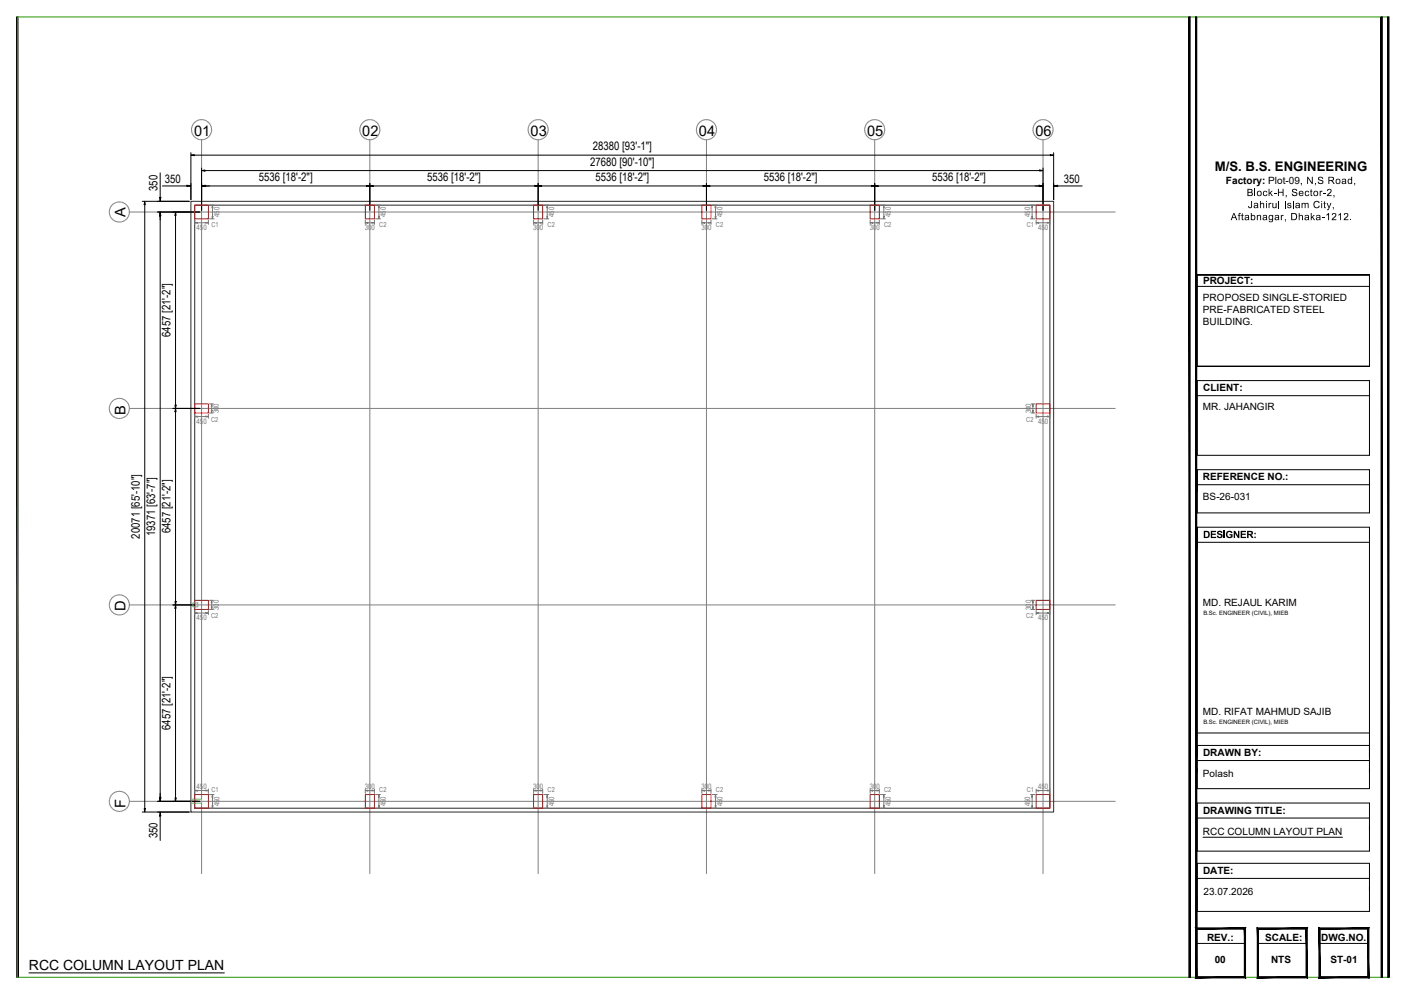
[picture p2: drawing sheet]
<svg xmlns="http://www.w3.org/2000/svg" width="420mm" height="297mm" viewBox="0 0 420 297" stroke-linecap="round" stroke-linejoin="round" font-family="sans-serif">
<!-- layer: gr-line -->
<g fill="none" stroke="#808080" stroke-width=".3">
<path d="M57.3 38.3v.5M57.3 39.3l.1 .4M57.6 37.3l-.2 .5M58.2 36.6l-.3 .3M59.1 36l-.5 .2M60 35.8h-.5M60.5 35.8h.5M61.5 36l.4 .2M62.3 36.5l.3 .4M62.9 37.3l.2 .5M63.2 39.2l-.1 .5M63.2 38.3l.1 .5"/>
<path d="M107.6 38.3v.5M107.6 39.3l.2 .4M108 37.3l-.2 .5M108.6 36.6l-.4 .3M109.4 36l-.5 .2M110.3 35.8h-.4M110.8 35.8h.5M111.8 36l.4 .2M112.6 36.5l.4 .4M113.2 37.3l.2 .5M113.6 39.2l-.1 .5M113.6 38.3v.5"/>
<path d="M158 38.3l-.1 .5M158 39.3l.1 .4M158.3 37.3l-.2 .5M158.9 36.6l-.3 .3M159.7 36l-.4 .2M160.7 35.8h-.5M161.2 35.8h.5M162.1 36l.5 .2M163 36.5l.3 .4M163.6 37.3l.2 .5M163.9 39.2l-.1 .5M163.9 38.3v.5"/>
<path d="M208.3 39.3l.1 .4M208.3 38.3v.5M208.6 37.3l-.2 .5M209.2 36.6l-.3 .3M210 36l-.4 .2M211 35.8h-.5M211.5 35.8h.5M212.4 36l.5 .2M213.3 36.5l.3 .4M213.9 37.3l.2 .5M214.2 39.2l-.1 .5M214.2 38.3l.1 .5"/>
<path d="M258.6 38.3v.5M258.6 39.3l.1 .4M258.9 37.3l-.2 .5M259.5 36.6l-.3 .3M260.4 36l-.5 .2M261.3 35.8h-.5M261.8 35.8h.5M262.8 36l.4 .2M263.6 36.5l.3 .4M264.2 37.3l.2 .5M264.5 39.2l-.1 .5M264.5 38.3l.1 .5"/>
<path d="M308.9 38.3v.5M308.9 39.3l.2 .4M309.3 37.3l-.2 .5M309.9 36.6l-.4 .3M310.7 36l-.4 .2M311.7 35.8h-.5M312.2 35.8h.5M313.1 36l.5 .2M313.9 36.5l.4 .4M314.6 37.3l.1 .5M314.9 39.2l-.1 .5M314.9 38.3v.5"/>
<path d="M57.6 40.2l.3 .4M58.3 41l.3 .3M59.1 41.5l.4 .2M60 41.7h.5M60.3 41.8v219.3M61.5 41.5l-.5 .2M62.3 41l-.4 .3M62.9 40.2l-.2 .4M108 40.2l.2 .4M108.6 41l.4 .3M109.4 41.5l.5 .2M110.4 41.7h.5"/>
<path d="M110.6 41.8v219.3M111.8 41.5l-.4 .2M112.6 41l-.3 .3M113.2 40.2l-.2 .4M158.3 40.2l.3 .4M158.9 41l.4 .3M159.7 41.5l.5 .2M160.7 41.7h.5M160.9 41.8v219.3M162.2 41.5l-.5 .2M163 41l-.4 .3M163.6 40.2l-.3 .4"/>
<path d="M208.6 40.2l.3 .4M209.2 41l.4 .3M210.1 41.5l.4 .2M211 41.7h.5M211.3 41.8v219.3M212.5 41.5l-.5 .2M213.3 41l-.4 .3M213.9 40.2l-.3 .4M259 40.2l.2 .4M259.6 41l.3 .3M260.4 41.5l.5 .2M261.3 41.7h.6"/>
<path d="M261.6 41.8v219.3M262.8 41.5l-.5 .2M263.6 41l-.4 .3M264.2 40.2l-.2 .4M309.3 40.2l.2 .4M309.9 41l.4 .3M310.7 41.5l.5 .2M311.7 41.7h.5M311.9 41.8v219.3M313.1 41.5l-.4 .2M314 41l-.4 .3M314.6 40.2l-.3 .4"/>
<path d="M32.7 62.9v.5M32.7 63.8l.2 .5M33 61.9l-.1 .5M33 64.8l.3 .4M33.7 61.1l-.4 .4M33.7 65.6l.4 .3M34.5 60.6l-.5 .2M34.5 66.1l.5 .2M35.4 60.4h-.5M35.5 66.3h.4M35.9 60.4h.5M36.9 60.6l.4 .2"/>
<path d="M36.9 66.1l-.5 .2M37.7 61.1l.4 .4M37.7 65.5l-.4 .4M38.3 64.8l-.2 .4M38.3 61.9l.2 .5M38.7 63.8l-.2 .5M38.7 62.9v.5h294.8M33.7 119.9l-.4 .3M34.5 119.3l-.5 .2M35.4 119.1l-.5 .1M35.9 119.1h.5M36.9 119.3l.4 .2"/>
<path d="M37.7 119.9l.4 .3M32.7 121.6v.5M32.7 122.6l.2 .4M33 123.5l.3 .4M33 120.6l-.1 .5M33.7 124.3l.4 .3M34.5 124.8l.5 .2M35.9 125l-.4 .1M36.9 124.8l-.5 .2M37.7 124.3l-.4 .3M38.3 120.6l.2 .5M38.3 123.5l-.2 .4"/>
<path d="M38.7 122.5l-.2 .5M38.7 121.6v.5h294.8M33 179.3l-.1 .5M33.7 178.5l-.4 .4M34.5 178l-.5 .3M35.4 177.8h-.5M35.9 177.8h.5M36.9 178l.4 .3M37.7 178.5l.4 .4M38.3 179.3l.2 .5M32.7 180.3v.5M32.7 181.3l.2 .4"/>
<path d="M33 182.2l.3 .4M33.7 183l.4 .3M34.5 183.5l.5 .2M35.5 183.8h.4M36.9 183.5l-.5 .2M37.7 183l-.4 .3M38.3 182.2l-.2 .4M38.7 181.2l-.2 .5M38.7 180.3v.5h294.8M32.7 239v.5M32.7 240l.2 .5M33 238l-.1 .5"/>
<path d="M33.7 237.3l-.4 .3M34.5 236.7l-.5 .3M35.4 236.5l-.5 .1M35.9 236.5l.5 .1M36.9 236.7l.4 .2M37.7 237.3l.4 .3M38.3 238l.2 .5M38.7 240l-.2 .4M38.7 239v.5h294.8M33 240.9l.3 .4M33.7 241.7l.4 .3M34.5 242.2l.5 .2"/>
<path d="M35.5 242.5h.4M36.9 242.2l-.5 .2M37.7 241.7l-.4 .3M38.3 240.9l-.2 .4"/>
</g>
<!-- layer: Wall -->
<path d="M57.1 60.2h258v182.5h-258zM58.2 61.3h255.8v180.2h-255.8z" fill="none" stroke="#292929" stroke-width=".3"/>
<!-- layer: DIM -->
<g fill="none" stroke="#000" stroke-width=".3">
<path d="M47.9 51.7v7.3M48.6 55.6h7.3M57.1 45.6v14.1M58.1 46.4h256M60.3 50.2v12.7M61.3 55.6h48.3M61.3 51h249.6M110.6 54.8v8.1M111.6 55.6h48.3M160.9 54.8v8.1M161.9 55.6h48.3M211.3 54.8v8.1"/>
<path d="M212.3 55.6h48.3M261.6 54.8v8.1M262.6 55.6h48.3M311.9 50.2v12.7M315.1 45.6v14.1M316.3 55.6h7.3M42.5 60.2h14.1M43.3 61.2v180.4M47.1 63.4h12.7M47.9 64.4v174.1M52.5 64.4v56.7M51.7 122.1h8.1"/>
<path d="M52.5 123v56.8M51.7 180.8h6.5M52.5 181.8v56.7M47.1 239.5h12.7M42.5 242.7h14.1M47.9 243.8v7.4"/>
</g>
<!-- layer: 0 -->
<g fill="none" stroke="#000" stroke-width=".3">
<path d="M47.7 59h.4l-.2 1.2zM55.9 55.4l1.2 .2-1.2 .2zM57.1 46.4l1-.2v.3zM60.3 55.6l1-.2v.3zM60.3 51l1-.2v.3zM60.3 55.6l1.2-.2v.4zM109.6 55.4l1 .2-1 .1zM110.6 55.6l1-.2v.3zM159.9 55.4l1 .2-1 .1zM160.9 55.6l1-.2v.3zM210.2 55.4l1.1 .2-1.1 .1zM211.3 55.6l1-.2v.3z"/>
<path d="M260.6 55.4l1 .2-1 .1zM261.6 55.6l1-.2v.3zM310.7 55.4l1.2 .2-1.2 .2zM310.9 55.4l1 .2-1 .1zM310.9 50.8l1 .2-1 .1zM314.1 46.2l1 .2-1 .1zM315.1 55.6l1.2-.2v.4zM43.3 60.2l.2 1h-.4zM47.9 63.4l.1 1h-.3zM47.9 63.4l.2 1.1h-.4zM52.5 63.4l.2 1h-.4zM52.3 121.1h.4l-.2 1z"/>
<path d="M52.5 122.1l.2 .9h-.4zM52.3 179.8h.4l-.2 1zM52.5 180.8l.2 1h-.4zM47.7 238.3h.4l-.2 1.2zM47.7 238.5h.3l-.1 1zM52.3 238.5h.4l-.2 1zM43.1 241.6h.4l-.2 1.1zM47.9 242.7l.2 1.1h-.4z"/>
</g>
<!-- layer: COLUMN RCC -->
<g fill="none" stroke="#f00" stroke-width=".3">
<path d="M58.2 61.3h4.1v4.1h-4.1zM109.2 61.3h2.8v4.1h-2.8zM159.6 61.3h2.7v4.1h-2.7zM209.9 61.3h2.7v4.1h-2.7zM260.2 61.3h2.8v4.1h-2.8zM309.9 61.3h4.1v4.1h-4.1zM58.2 120.7h4.1v2.7h-4.1zM309.9 120.7h4.1v2.7h-4.1zM58.2 179.4h4.1v2.7h-4.1zM309.9 179.4h4.1v2.7h-4.1zM58.2 237.4h4.1v4.1h-4.1zM109.2 237.4h2.8v4.1h-2.8z"/>
<path d="M159.6 237.4h2.7v4.1h-2.7zM209.9 237.4h2.7v4.1h-2.7zM260.2 237.4h2.8v4.1h-2.8zM309.9 237.4h4.1v4.1h-4.1z"/>
</g>
<!-- layer: gr-line -->
<g fill="#808080" stroke="#808080" stroke-width=".3">
<circle cx="63.2" cy="38" r=".06"/>
<circle cx="62.8" cy="37.1" r=".06"/>
<circle cx="62.1" cy="36.4" r=".06"/>
<circle cx="61.2" cy="35.9" r=".06"/>
<circle cx="60.3" cy="35.8" r=".06"/>
<circle cx="59.3" cy="35.9" r=".06"/>
<circle cx="58.4" cy="36.4" r=".06"/>
<circle cx="57.8" cy="37.1" r=".06"/>
<circle cx="57.4" cy="38" r=".06"/>
<circle cx="57.3" cy="39" r=".06"/>
<circle cx="57.5" cy="40" r=".06"/>
<circle cx="58.1" cy="40.8" r=".06"/>
<circle cx="58.9" cy="41.4" r=".06"/>
<circle cx="59.8" cy="41.7" r=".06"/>
<circle cx="60.8" cy="41.7" r=".06"/>
<circle cx="61.7" cy="41.4" r=".06"/>
<circle cx="62.5" cy="40.8" r=".06"/>
<circle cx="63" cy="39.9" r=".06"/>
<circle cx="63.3" cy="39" r=".06"/>
<circle cx="113.5" cy="38" r=".06"/>
<circle cx="113.1" cy="37.1" r=".06"/>
<circle cx="112.4" cy="36.4" r=".06"/>
<circle cx="111.6" cy="35.9" r=".06"/>
<circle cx="110.6" cy="35.8" r=".06"/>
<circle cx="109.6" cy="35.9" r=".06"/>
<circle cx="108.8" cy="36.4" r=".06"/>
<circle cx="108.1" cy="37.1" r=".06"/>
<circle cx="107.7" cy="38" r=".06"/>
<circle cx="107.6" cy="39" r=".06"/>
<circle cx="107.9" cy="40" r=".06"/>
<circle cx="108.4" cy="40.8" r=".06"/>
<circle cx="109.2" cy="41.4" r=".06"/>
<circle cx="110.1" cy="41.7" r=".06"/>
<circle cx="111.1" cy="41.7" r=".06"/>
<circle cx="112" cy="41.4" r=".06"/>
<circle cx="112.8" cy="40.8" r=".06"/>
<circle cx="113.3" cy="39.9" r=".06"/>
<circle cx="113.6" cy="39" r=".06"/>
<circle cx="163.8" cy="38" r=".06"/>
<circle cx="163.4" cy="37.1" r=".06"/>
<circle cx="162.8" cy="36.4" r=".06"/>
<circle cx="161.9" cy="35.9" r=".06"/>
<circle cx="160.9" cy="35.8" r=".06"/>
<circle cx="160" cy="35.9" r=".06"/>
<circle cx="159.1" cy="36.4" r=".06"/>
<circle cx="158.4" cy="37.1" r=".06"/>
<circle cx="158" cy="38" r=".06"/>
<circle cx="157.9" cy="39" r=".06"/>
<circle cx="158.2" cy="40" r=".06"/>
<circle cx="158.7" cy="40.8" r=".06"/>
<circle cx="159.5" cy="41.4" r=".06"/>
<circle cx="160.4" cy="41.7" r=".06"/>
<circle cx="161.4" cy="41.7" r=".06"/>
<circle cx="162.4" cy="41.4" r=".06"/>
<circle cx="163.2" cy="40.8" r=".06"/>
<circle cx="163.7" cy="39.9" r=".06"/>
<circle cx="163.9" cy="39" r=".06"/>
<circle cx="214.2" cy="38" r=".06"/>
<circle cx="213.8" cy="37.1" r=".06"/>
<circle cx="213.1" cy="36.4" r=".06"/>
<circle cx="212.2" cy="35.9" r=".06"/>
<circle cx="211.2" cy="35.8" r=".06"/>
<circle cx="210.3" cy="35.9" r=".06"/>
<circle cx="209.4" cy="36.4" r=".06"/>
<circle cx="208.7" cy="37.1" r=".06"/>
<circle cx="208.3" cy="38" r=".06"/>
<circle cx="208.3" cy="39" r=".06"/>
<circle cx="208.5" cy="40" r=".06"/>
<circle cx="209.1" cy="40.8" r=".06"/>
<circle cx="209.8" cy="41.4" r=".06"/>
<circle cx="210.8" cy="41.7" r=".06"/>
<circle cx="211.8" cy="41.7" r=".06"/>
<circle cx="212.7" cy="41.4" r=".06"/>
<circle cx="213.5" cy="40.8" r=".06"/>
<circle cx="214" cy="39.9" r=".06"/>
<circle cx="214.2" cy="39" r=".06"/>
<circle cx="264.5" cy="38" r=".06"/>
<circle cx="264.1" cy="37.1" r=".06"/>
<circle cx="263.4" cy="36.4" r=".06"/>
<circle cx="262.5" cy="35.9" r=".06"/>
<circle cx="261.6" cy="35.8" r=".06"/>
<circle cx="260.6" cy="35.9" r=".06"/>
<circle cx="259.7" cy="36.4" r=".06"/>
<circle cx="259.1" cy="37.1" r=".06"/>
<circle cx="258.7" cy="38" r=".06"/>
<circle cx="258.6" cy="39" r=".06"/>
<circle cx="258.8" cy="40" r=".06"/>
<circle cx="259.4" cy="40.8" r=".06"/>
<circle cx="260.2" cy="41.4" r=".06"/>
<circle cx="261.1" cy="41.7" r=".06"/>
<circle cx="262.1" cy="41.7" r=".06"/>
<circle cx="263" cy="41.4" r=".06"/>
<circle cx="263.8" cy="40.8" r=".06"/>
<circle cx="264.3" cy="39.9" r=".06"/>
<circle cx="264.6" cy="39" r=".06"/>
<circle cx="314.8" cy="38" r=".06"/>
<circle cx="314.4" cy="37.1" r=".06"/>
<circle cx="313.8" cy="36.4" r=".06"/>
<circle cx="312.9" cy="35.9" r=".06"/>
<circle cx="311.9" cy="35.8" r=".06"/>
<circle cx="310.9" cy="35.9" r=".06"/>
<circle cx="310.1" cy="36.4" r=".06"/>
<circle cx="309.4" cy="37.1" r=".06"/>
<circle cx="309" cy="38" r=".06"/>
<circle cx="308.9" cy="39" r=".06"/>
<circle cx="309.2" cy="40" r=".06"/>
<circle cx="309.7" cy="40.8" r=".06"/>
<circle cx="310.5" cy="41.4" r=".06"/>
<circle cx="311.4" cy="41.7" r=".06"/>
<circle cx="312.4" cy="41.7" r=".06"/>
<circle cx="313.3" cy="41.4" r=".06"/>
<circle cx="314.1" cy="40.8" r=".06"/>
<circle cx="314.7" cy="39.9" r=".06"/>
<circle cx="314.9" cy="39" r=".06"/>
<circle cx="38.6" cy="62.6" r=".06"/>
<circle cx="38.2" cy="61.7" r=".06"/>
<circle cx="37.5" cy="61" r=".06"/>
<circle cx="36.7" cy="60.5" r=".06"/>
<circle cx="35.7" cy="60.4" r=".06"/>
<circle cx="34.7" cy="60.5" r=".06"/>
<circle cx="33.8" cy="61" r=".06"/>
<circle cx="33.2" cy="61.7" r=".06"/>
<circle cx="32.8" cy="62.6" r=".06"/>
<circle cx="32.7" cy="63.6" r=".06"/>
<circle cx="33" cy="64.6" r=".06"/>
<circle cx="33.5" cy="65.4" r=".06"/>
<circle cx="34.3" cy="66" r=".06"/>
<circle cx="35.2" cy="66.3" r=".06"/>
<circle cx="36.2" cy="66.3" r=".06"/>
<circle cx="37.1" cy="66" r=".06"/>
<circle cx="37.9" cy="65.4" r=".06"/>
<circle cx="38.4" cy="64.5" r=".06"/>
<circle cx="38.7" cy="63.6" r=".06"/>
<circle cx="38.6" cy="121.3" r=".06"/>
<circle cx="38.2" cy="120.4" r=".06"/>
<circle cx="37.5" cy="119.7" r=".06"/>
<circle cx="36.7" cy="119.2" r=".06"/>
<circle cx="35.7" cy="119.1" r=".06"/>
<circle cx="34.7" cy="119.2" r=".06"/>
<circle cx="33.8" cy="119.7" r=".06"/>
<circle cx="33.2" cy="120.4" r=".06"/>
<circle cx="32.8" cy="121.3" r=".06"/>
<circle cx="32.7" cy="122.3" r=".06"/>
<circle cx="33" cy="123.3" r=".06"/>
<circle cx="33.5" cy="124.1" r=".06"/>
<circle cx="34.3" cy="124.7" r=".06"/>
<circle cx="35.2" cy="125" r=".06"/>
<circle cx="36.2" cy="125" r=".06"/>
<circle cx="37.1" cy="124.7" r=".06"/>
<circle cx="37.9" cy="124.1" r=".06"/>
<circle cx="38.4" cy="123.2" r=".06"/>
<circle cx="38.7" cy="122.3" r=".06"/>
<circle cx="38.6" cy="180" r=".06"/>
<circle cx="38.2" cy="179.1" r=".06"/>
<circle cx="37.5" cy="178.4" r=".06"/>
<circle cx="36.7" cy="177.9" r=".06"/>
<circle cx="35.7" cy="177.8" r=".06"/>
<circle cx="34.7" cy="177.9" r=".06"/>
<circle cx="33.8" cy="178.4" r=".06"/>
<circle cx="33.2" cy="179.1" r=".06"/>
<circle cx="32.8" cy="180" r=".06"/>
<circle cx="32.7" cy="181" r=".06"/>
<circle cx="33" cy="182" r=".06"/>
<circle cx="33.5" cy="182.8" r=".06"/>
<circle cx="34.3" cy="183.4" r=".06"/>
<circle cx="35.2" cy="183.7" r=".06"/>
<circle cx="36.2" cy="183.7" r=".06"/>
<circle cx="37.1" cy="183.4" r=".06"/>
<circle cx="37.9" cy="182.8" r=".06"/>
<circle cx="38.4" cy="182" r=".06"/>
<circle cx="38.7" cy="181" r=".06"/>
<circle cx="38.6" cy="238.7" r=".06"/>
<circle cx="38.2" cy="237.8" r=".06"/>
<circle cx="37.5" cy="237.1" r=".06"/>
<circle cx="36.7" cy="236.6" r=".06"/>
<circle cx="35.7" cy="236.5" r=".06"/>
<circle cx="34.7" cy="236.6" r=".06"/>
<circle cx="33.8" cy="237.1" r=".06"/>
<circle cx="33.2" cy="237.8" r=".06"/>
<circle cx="32.8" cy="238.7" r=".06"/>
<circle cx="32.7" cy="239.7" r=".06"/>
<circle cx="33" cy="240.7" r=".06"/>
<circle cx="33.5" cy="241.5" r=".06"/>
<circle cx="34.3" cy="242.1" r=".06"/>
<circle cx="35.2" cy="242.4" r=".06"/>
<circle cx="36.2" cy="242.4" r=".06"/>
<circle cx="37.1" cy="242.1" r=".06"/>
<circle cx="37.9" cy="241.5" r=".06"/>
<circle cx="38.4" cy="240.6" r=".06"/>
<circle cx="38.7" cy="239.7" r=".06"/>
</g>
<!-- layer: RCC Column Legend -->
<g fill="none" stroke="#767676" stroke-width=".3">
<path d="M58.2 65.7v1.3M59 66.6h2.6M62.3 65.7v1.3M62.6 61.3h1.4M62.6 65.4h1.4M63.5 62.1v2.5M109.2 65.7v1.3M110 66.6h1.2M112 65.7v1.3M112.3 61.3h1.5M112.3 65.4h1.5M113.3 62.1v2.5"/>
<path d="M159.6 65.7v1.3M160.3 66.6h1.2M162.3 65.7v1.3M162.6 61.3h1.5M162.6 65.4h1.5M163.6 62.1v2.5M209.9 65.7v1.3M210.7 66.6h1.2M212.6 65.7v1.3M212.9 61.3h1.5M212.9 65.4h1.5M214 62.1v2.5"/>
<path d="M260.2 65.7v1.3M261 66.6h1.2M263 65.7v1.3M263.3 61.3h1.5M263.3 65.4h1.5M264.3 62.1v2.5M308.2 61.3h1.3M308.2 65.4h1.3M308.7 62.1v2.5M309.9 65.7v1.3M310.6 66.6h2.6M314 65.7v1.3"/>
<path d="M58.2 123.7v1.3M59 124.5h2.6M62.3 123.7v1.3M62.6 123.4h1.2M62.6 120.7h1.2M63.3 121.5v1.1M308.4 123.4h1.1M308.4 120.7h1.1M308.9 121.5v1.1M309.9 123.7v1.3M310.6 124.5h2.6M314 123.7v1.3"/>
<path d="M62.6 179.4h1.2M308.4 179.4h1.1M58.2 182.4v1.3M59 183.2h2.6M62.3 182.4v1.3M62.6 182.1h1.2M63.3 180.2v1.2M308.4 182.1h1.1M308.9 180.2v1.2M309.9 182.4v1.3M310.6 183.2h2.6M314 182.4v1.3"/>
<path d="M58.2 235.8v1.3M59 236.2h2.6M62.3 235.8v1.3M62.6 237.4h1.4M63.5 238.2v2.6M109.2 235.8v1.3M110 236.2h1.2M112 235.8v1.3M112.3 237.4h1.5M113.3 238.2v2.6M159.6 235.8v1.3M160.3 236.2h1.2"/>
<path d="M162.3 235.8v1.3M162.6 237.4h1.5M163.6 238.2v2.6M209.9 235.8v1.3M210.7 236.2h1.2M212.6 235.8v1.3M212.9 237.4h1.5M214 238.2v2.6M260.2 235.8v1.3M261 236.2h1.2M263 235.8v1.3M263.3 237.4h1.5"/>
<path d="M264.3 238.2v2.6M308.2 237.4h1.3M308.7 238.2v2.6M309.9 235.8v1.3M310.6 236.2h2.6M314 235.8v1.3M62.6 241.5h1.4M112.3 241.5h1.5M162.6 241.5h1.5M212.9 241.5h1.5M263.3 241.5h1.5M308.2 241.5h1.3"/>
</g>
<!-- layer: 0 -->
<g fill="none" stroke="#767676" stroke-width=".3">
<path d="M58.2 66.6l.8-.2v.3zM61.6 66.4l.7 .2-.7 .1zM63.4 64.6h.3l-.2 .8zM63.5 61.3l.2 .8h-.3zM109.2 66.6l.8-.2v.3zM111.2 66.4l.8 .2-.8 .1zM113.2 64.6h.2l-.1 .8zM113.3 61.3l.1 .8h-.2zM159.6 66.6l.7-.2v.3zM161.5 66.4l.8 .2-.8 .1zM163.5 64.6h.3l-.2 .8zM163.6 61.3l.2 .8h-.3z"/>
<path d="M209.9 66.6l.8-.2v.3zM211.9 66.4l.7 .2-.7 .1zM213.8 64.6h.3l-.1 .8zM214 61.3l.1 .8h-.3zM260.2 66.6l.8-.2v.3zM262.2 66.4l.8 .2-.8 .1zM264.2 64.6h.2l-.1 .8zM264.3 61.3l.1 .8h-.2zM308.5 64.6h.3l-.1 .8zM308.7 61.3l.1 .8h-.3zM309.9 66.6l.7-.2v.3zM313.2 66.4l.8 .2-.8 .1z"/>
<path d="M58.2 124.5l.8-.1v.2zM61.6 124.4l.7 .1-.7 .1zM63.2 122.6h.2l-.1 .8zM63.3 120.7l.1 .8h-.2zM308.8 122.6h.2l-.1 .8zM308.9 120.7l.1 .8h-.2zM309.9 124.5l.7-.1v.2zM313.2 124.4l.8 .1-.8 .1zM63.3 179.4l.1 .8h-.2zM308.9 179.4l.1 .8h-.2zM58.2 183.2l.8-.1v.2zM61.6 183.1l.7 .1-.7 .1z"/>
<path d="M63.2 181.4h.2l-.1 .7zM308.8 181.4h.2l-.1 .7zM309.9 183.2l.7-.1v.2zM313.2 183.1l.8 .1-.8 .1zM58.2 236.2l.8-.1v.3zM61.6 236.1l.7 .1-.7 .2zM63.5 237.4l.2 .8h-.3zM109.2 236.2l.8-.1v.3zM111.2 236.1l.8 .1-.8 .2zM113.3 237.4l.1 .8h-.2zM159.6 236.2l.7-.1v.3zM161.5 236.1l.8 .1-.8 .2z"/>
<path d="M163.6 237.4l.2 .8h-.3zM209.9 236.2l.8-.1v.3zM211.9 236.1l.7 .1-.7 .2zM214 237.4l.1 .8h-.3zM260.2 236.2l.8-.1v.3zM262.2 236.1l.8 .1-.8 .2zM264.3 237.4l.1 .8h-.2zM308.7 237.4l.1 .8h-.3zM309.9 236.2l.7-.1v.3zM313.2 236.1l.8 .1-.8 .2zM63.4 240.8h.3l-.2 .7zM113.2 240.8h.2l-.1 .7z"/>
<path d="M163.5 240.8h.3l-.2 .7zM213.8 240.8h.3l-.1 .7zM264.2 240.8h.2l-.1 .7zM308.5 240.8h.3l-.1 .7z"/>
</g>
<!-- layer: Purlin Cleat -->
<path d="M57.7 180.2h1.4v1.2h-1.4zM57.2 238.8h3v1.2h-3z" fill="none" stroke="#0cc" stroke-width=".3"/>
<!-- layer: Template -->
<g fill="#000" stroke="#000" stroke-width=".3">
<path d="M5 5.1v286.9h.4zM5 5.1h.4v286.9z"/>
<path d="M355.5 5.1v286.9h.4zM355.5 5.1h.4v286.9z"/>
<path d="M357.5 5.1v286.9h.4zM357.5 5.1h.4v286.9z"/>
<path d="M357.9 291.9l-.4 .3 14.6-.3zM357.5 292.2l14.6-.3 .4 .3zM372.1 277.7v14.2l.4 .3zM372.1 277.7l.4-.4v14.9zM357.9 277.7h14.2l.4-.4zM357.5 277.3h15l-14.6 .4zM357.5 277.3l.4 14.6v-14.2zM357.5 277.3l.4 14.6-.4 .3z"/>
<path d="M376.3 291.9l-.3 .3 14.6-.3zM376 292.2l14.6-.3 .3 .3zM390.6 277.7v14.2l.3 .3zM390.6 277.7l.3-.4v14.9zM376.3 277.7h14.3l.3-.4zM376 277.3h14.9l-14.6 .4zM376 277.3l.3 14.6v-14.2zM376 277.3l.3 14.6-.3 .3z"/>
<path d="M394.8 291.9l-.4 .3 14.6-.3zM394.4 292.2l14.6-.3 .4 .3zM409 277.7v14.2l.4 .3zM409 277.7l.4-.4v14.9zM394.8 277.7h14.2l.4-.4zM394.4 277.3h15l-14.6 .4zM394.4 277.3l.4 14.6v-14.2zM394.4 277.3l.4 14.6-.4 .3z"/>
<path d="M413 5.1v286.9h.4zM413 5.1h.4v286.9z"/>
<path d="M415 5.1v286.9h.4zM415 5.1h.4v286.9z"/>
</g>
<g fill="none" stroke="#000" stroke-width=".3">
<path d="M358.1 82.2h51.4h-51.4v27.3M358.1 85.6h51.4M409.5 82.2v27.3M358.1 113.7h51.4v22.4h-51.4zM358.1 118.2h51.4M409.5 109.5h-51.4h51.4M358.1 157.6v78.1h51.4v-12.9h-51.4M358.1 140.4v12.9h51.4v-12.9h-51.4v6.6M358.1 144.9h51.4M358.1 164.2v-6.6h51.4v68.6M358.1 162.1h51.4M358.1 219h51.4"/>
<path d="M358.1 240h51.4v14.3h-51.4zM358.1 227.3h51.4M409.5 229.7v1.2M358.1 258h51.4v14.4h-51.4zM358.1 244.5h51.4M359.7 250.2h41.8M358.1 262.5h51.4M8.7 290.7h58.4M357.7 281.9h14.6M376.2 281.9h14.5M394.6 281.9h14.6"/>
</g>
<path d="M5.2 5.1h410v286.9h-410z" fill="none" stroke="#259500" stroke-width=".3"/>
<g fill="#000">
<path d="M375.1 159.2h.4v.4h-.4zM375.1 160.4h.4v.4h-.4z"/>
<path d="M372.9 158.6l1.3 .1 .4 .2 .1 .6-.6 .3 .8 1h-.5l-.9-.9h-.1v.9h-.5zM373.4 159v.5l.8-.1-.1-.4z"/>
</g>
<!-- layer: 0 -->
<path d="M397 56.6l.7-.2 .4 .3v.7l-.9 .9h1v.3h-1.4l1.1-1.5-.3-.5-.3 .1-.2 .4h-.2zM398.8 58.3h.3l-.3 .7zM405 54.7h.3l-.3 .7zM396.7 60.6h.3l.4 1.3 .5-1.3h.2l-.6 1.8-.4 .4-.3-.3h.4l.1-.3zM398.6 61.9h.3l-.3 .7zM402 63.8l.7-.1 .5 .3v.5l-1 1h1v.3h-1.4l1.1-1.5-.3-.4-.8 .4zM403.8 65.5h.3v.3h-.3z" fill="#000"/>
<g font-size="4.4">
<text x="58" y="40.6">01</text>
<text x="108.4" y="40.6">02</text>
<text x="158.7" y="40.6">03</text>
<text x="209" y="40.6">04</text>
<text x="259.3" y="40.6">05</text>
<text x="309.7" y="40.6">06</text>
<text x="37.5" y="64.9" transform="rotate(-90 37.5 64.9)">A</text>
<text x="37.5" y="123.9" transform="rotate(-90 37.5 123.9)">B</text>
<text x="37.5" y="182.7" transform="rotate(-90 37.5 182.7)">D</text>
<text x="37.5" y="241.4" transform="rotate(-90 37.5 241.4)">F</text>
</g>
<text font-size="4.2" x="8.7" y="289.8">RCC COLUMN LAYOUT PLAN</text>
<text font-size="3.9" x="363.3" y="51.1">M/S. B.S. ENGINEERING</text>
<g font-size="3.5">
<text x="177.3" y="44.9">28380 [93'-1&quot;]</text>
<text x="176.5" y="49.5">27680 [90'-10&quot;]</text>
<text x="47.1" y="57.1" transform="rotate(-90 47.1 57.1)">350</text>
<text x="49.3" y="54.7">350</text>
<text x="77.4" y="54.1">5536 [18'-2&quot;]</text>
<text x="127.8" y="54.1">5536 [18'-2&quot;]</text>
<text x="178.1" y="54.1">5536 [18'-2&quot;]</text>
<text x="228.4" y="54.1">5536 [18'-2&quot;]</text>
<text x="278.7" y="54.1">5536 [18'-2&quot;]</text>
<text x="318.2" y="54.7">350</text>
<text x="51" y="100.7" transform="rotate(-90 51 100.7)">6457 [21'-2&quot;]</text>
<text x="41.8" y="161" transform="rotate(-90 41.8 161)">20071 [65'-10&quot;]</text>
<text x="46.4" y="160.3" transform="rotate(-90 46.4 160.3)">19371 [63'-7&quot;]</text>
<text x="51" y="159.4" transform="rotate(-90 51 159.4)">6457 [21'-2&quot;]</text>
<text x="51" y="218.1" transform="rotate(-90 51 218.1)">6457 [21'-2&quot;]</text>
<text x="47.1" y="250.5" transform="rotate(-90 47.1 250.5)">350</text>
</g>
<g font-size="3">
<text x="366.6" y="55">Factory: Plot-09</text>
<text x="372.8" y="58.6">Block-H, Sector-2,</text>
<text x="388.7" y="55">, N,S Road,</text>
<text x="368" y="65.8">Aftabnagar, Dhaka-1212.</text>
<text x="373.2" y="62.2">Jahirul Islam City,</text>
<text x="359.7" y="90">PROPOSED SINGLE-STORIED</text>
<text x="359.8" y="84.8">PROJECT:</text>
<text x="359.7" y="93.6">PRE-FABRICATED STEEL</text>
<text x="359.7" y="97.2">BUILDING.</text>
<text x="359.8" y="117">CLIENT:</text>
<text x="359.7" y="122.6">MR. JAHANGIR</text>
<text x="359.7" y="143.6">REFERENCE NO.:</text>
<text x="359.7" y="149.3">BS-26-031</text>
<text x="359.8" y="160.8">DESIGNER:</text>
<text x="359.7" y="181.2">MD. REJAUL KARIM</text>
<text x="359.7" y="213.7">MD. RIFAT MAHMUD SAJIB</text>
<text x="359.8" y="226">DRAWN BY:</text>
<text x="359.7" y="232.3">Polash</text>
<text x="359.8" y="243.2">DRAWING TITLE:</text>
<text x="359.7" y="249.6">RCC COLUMN LAYOUT PLAN</text>
<text x="359.8" y="261.2">DATE:</text>
<text x="359.9" y="267.6">23.07.2026</text>
<text x="361" y="281.1">REV.:</text>
<text x="378.4" y="281.2">SCALE:</text>
<text x="395.1" y="281.2">DWG.NO.</text>
<text x="363.2" y="287.8">00</text>
<text x="380.1" y="287.9">NTS</text>
<text x="397.9" y="287.9">ST-01</text>
</g>
<g font-size="2.2" fill="#767676">
<text x="65.6" y="64.8" transform="rotate(-90 65.6 64.8)">450</text>
<text x="115.4" y="64.8" transform="rotate(-90 115.4 64.8)">450</text>
<text x="165.8" y="64.8" transform="rotate(-90 165.8 64.8)">450</text>
<text x="216.1" y="64.8" transform="rotate(-90 216.1 64.8)">450</text>
<text x="266.4" y="64.8" transform="rotate(-90 266.4 64.8)">450</text>
<text x="308.1" y="64.8" transform="rotate(-90 308.1 64.8)">450</text>
<text x="58.8" y="68.7">450</text>
<text x="109.1" y="68.7">300</text>
<text x="159.4" y="68.7">300</text>
<text x="209.7" y="68.7">300</text>
<text x="260.1" y="68.7">300</text>
<text x="310.4" y="68.7">450</text>
<text x="65.4" y="123.6" transform="rotate(-90 65.4 123.6)">300</text>
<text x="308.3" y="123.6" transform="rotate(-90 308.3 123.6)">300</text>
<text x="58.8" y="126.6">450</text>
<text x="310.4" y="126.6">450</text>
<text x="58.8" y="185.3">450 C2</text>
<text x="65.4" y="182.3" transform="rotate(-90 65.4 182.3)">300</text>
<text x="308.3" y="182.3" transform="rotate(-90 308.3 182.3)">300</text>
<text x="310.4" y="185.3">450</text>
<text x="58.8" y="235.7">450</text>
<text x="109.1" y="235.7">300</text>
<text x="159.4" y="235.7">300</text>
<text x="209.7" y="235.7">300</text>
<text x="260.1" y="235.7">300</text>
<text x="310.4" y="235.7">450</text>
<text x="65.6" y="240.9" transform="rotate(-90 65.6 240.9)">450</text>
<text x="115.4" y="240.9" transform="rotate(-90 115.4 240.9)">450</text>
<text x="165.8" y="240.9" transform="rotate(-90 165.8 240.9)">450</text>
<text x="216.1" y="240.9" transform="rotate(-90 216.1 240.9)">450</text>
<text x="266.4" y="240.9" transform="rotate(-90 266.4 240.9)">450</text>
<text x="308.1" y="240.9" transform="rotate(-90 308.1 240.9)">450</text>
</g>
<g font-size="2.1" fill="#767676">
<text x="63.2" y="67.7">C1</text>
<text x="113.4" y="67.7">C2</text>
<text x="163.8" y="67.7">C2</text>
<text x="214.1" y="67.7">C2</text>
<text x="264.4" y="67.7">C2</text>
<text x="307" y="67.7">C1</text>
<text x="63.1" y="126.1">C2</text>
<text x="306.9" y="126.1">C2</text>
<text x="306.9" y="184.8">C2</text>
<text x="63.2" y="236.6">C1</text>
<text x="113.4" y="236.6">C2</text>
<text x="163.8" y="236.6">C2</text>
<text x="214.1" y="236.6">C2</text>
<text x="264.4" y="236.6">C2</text>
<text x="307" y="236.6">C1</text>
</g>
<g font-size="1.8">
<text x="359.9" y="183.9">B.Sc. ENGINEER (CIVIL), MIEB</text>
<text x="359.9" y="216.5">B.Sc. ENGINEER (CIVIL), MIEB</text>
</g>
</svg>
